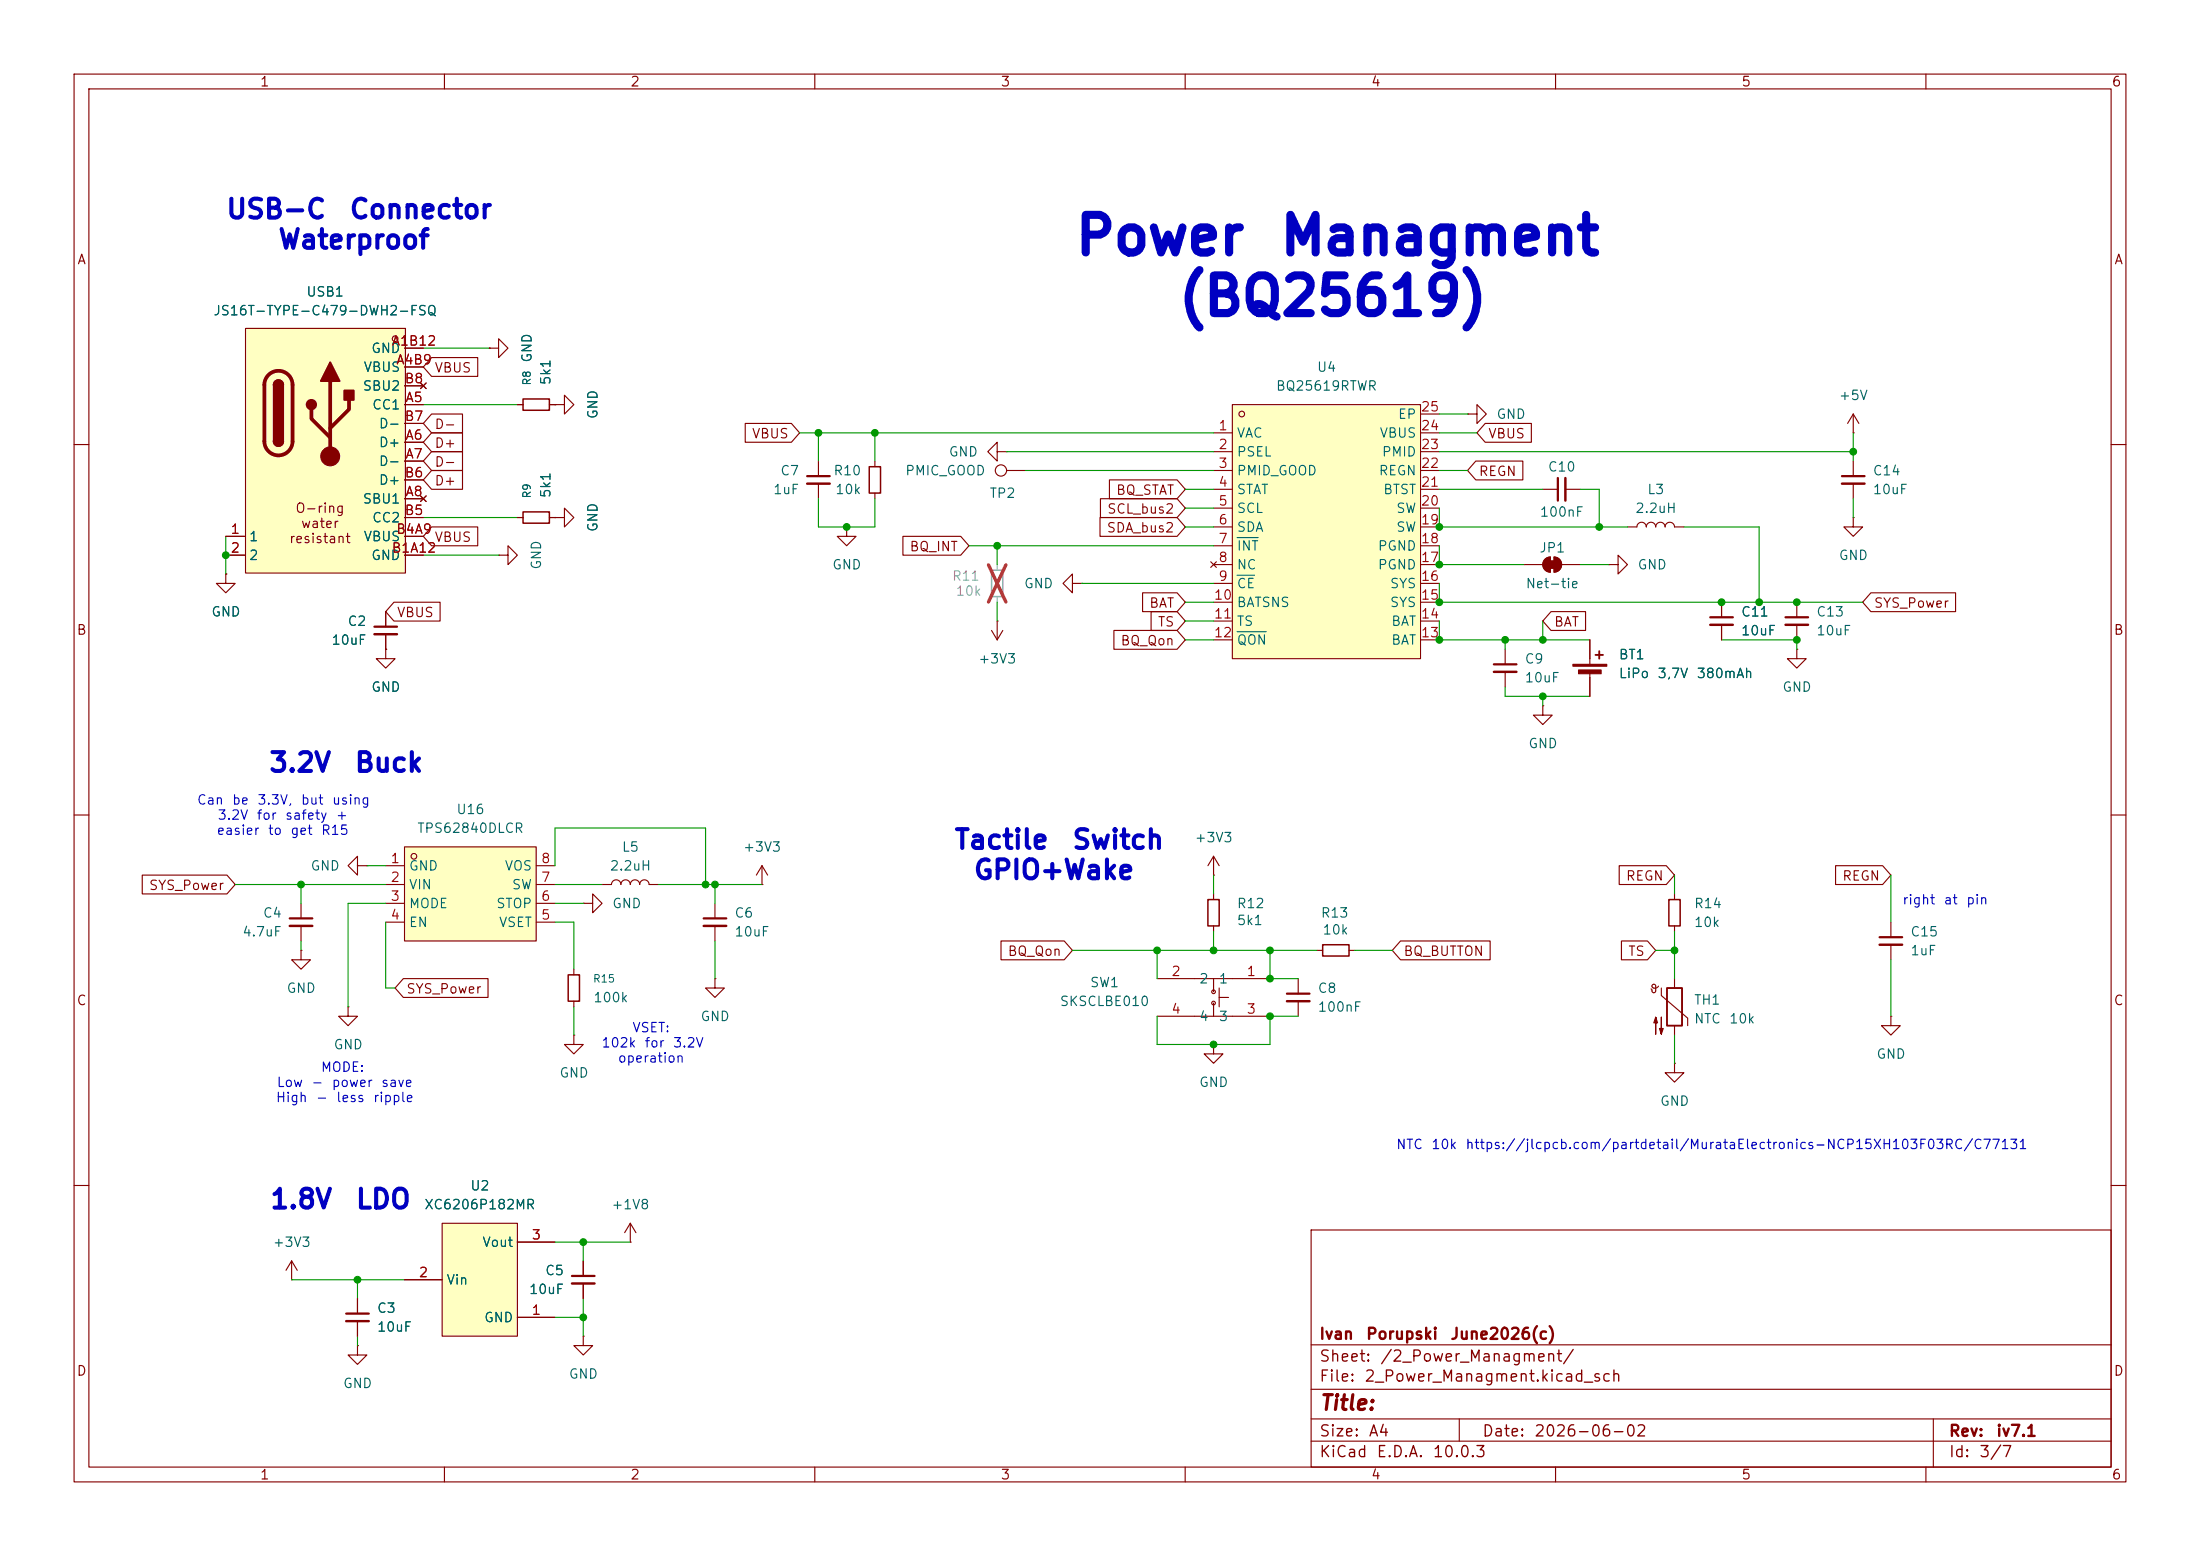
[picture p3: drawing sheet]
<svg xmlns="http://www.w3.org/2000/svg" width="297mm" height="210mm" viewBox="0 0 297 210" stroke-linecap="round" stroke-linejoin="round" font-family="sans-serif">
<g fill="none" stroke="#840000" stroke-width=".15">
<path d="M10 10h277v190h-277zM12 12h273v186h-273zM60 10v2M110 10v2M160 10v2M210 10v2M260 10v2M10 60h2M285 60h2M133.9 85.1l.7 1.3M134.6 83.8h.1M134.6 83.8v2.6"/>
<path d="M135.4 85.1l-.8 1.3M10 110h2M163.8 118.1h.1M163.8 115.6l-.7 1.2M163.8 115.6l.8 1.2M163.8 115.6v2.5M285 110h2M175.3 132.1v2M175.3 135.1v2.1M177.8 128.3h.8M182.1 128.3h.8M163.8 141v1.2h-1.2l1.2 1.3 1.3-1.3h-1.3"/>
<path d="M163.8 141h.1M10 160h2M48.3 175.3v2M48.3 178.3v2M177 166h108v32h-108zM285 160h2M60 198v2M110 198v2M160 198v2M177 194.5h108M177 191.5h108M177 187.5h108"/>
<path d="M177 181.5h108M197 191.5v3M210 198v2M260 198v2M261 191.5v6.5"/>
</g>
<path d="M173.7 134.1h3.1M46.7 177.3h3.1" fill="none" stroke="#840000" stroke-width=".3"/>
<path d="M173.7 135.1h3.1M46.7 178.3h3.1" fill="none" stroke="#840000" stroke-width=".33"/>
<path d="M178.6 127.5h3.5v1.5h-3.5z" fill="none" stroke="#840000" stroke-width=".2"/>
<path d="M59.7 165.1h10.1v15.2h-10.1z" fill="#ffffc2"/>
<g fill="none" stroke="#840000" stroke-width=".15">
<path d="M114.3 71.1v1.3h-1.3l1.3 1.3 1.3-1.3h-1.3M114.3 71.1h.1M144.8 78.7v1.3l-1.3-1.3 1.3-1.2v1.2h1.2M146 78.7h.1M40.6 128.3v1.2h1.3l-1.3 1.3-1.2-1.3h1.2M40.6 128.3h.1M40.6 121.9v2.1M40.6 125v2M47 135.9v1.3h-1.3l1.3 1.2 1.3-1.2h-1.3M47 135.9h.1M77.5 139.7v1.3h-1.3l1.3 1.2 1.2-1.2h-1.2M77.5 139.7h.1"/>
<path d="M77.5 130.8v.8M77.5 135.1v.8M96.5 132.1v1.3h-1.3l1.3 1.2 1.3-1.2h-1.3M96.5 132.1h.1M163.8 120.7v.7M163.8 125v.7M39.4 172.7h.1M39.4 170.2l-.8 1.3M39.4 170.2l.7 1.3M39.4 170.2v2.5M54.6 172.7h5.1M59.7 165.1h10.1v15.2h-10.1z"/>
<path d="M69.8 177.8h5.1M69.8 167.6h5.1M78.7 170.2v2M78.7 173.2v2.1M85.1 167.6h.1M85.1 165.1l-.8 1.3M85.1 165.1l.8 1.3M85.1 165.1v2.5M48.3 181.6v1.3h1.2l-1.2 1.3-1.3-1.3h1.3M48.3 181.6h.1"/>
</g>
<path d="M39.1 124h3.1M77.2 172.2h3.1" fill="none" stroke="#840000" stroke-width=".3"/>
<path d="M39.1 125h3.1M77.2 173.2h3.1" fill="none" stroke="#840000" stroke-width=".33"/>
<path d="M76.7 131.6h1.5v3.5h-1.5zM163.1 121.4h1.5v3.6h-1.5z" fill="none" stroke="#840000" stroke-width=".2"/>
<path d="M133.9 77h1.5v3.5h-1.5z" fill="none" stroke="#a1a1a1" stroke-width=".2"/>
<path d="M134.6 76.2v.8M134.6 80.5v.8" fill="none" stroke="#a1a1a1" stroke-width=".15"/>
<path d="M133.4 76.2l2.4 5M135.8 76.2l-2.4 5" fill="none" stroke="#e12e31" stroke-width=".46"/>
<path d="M166.4 54.6h25.4v34.3h-25.4z" fill="#ffffc2"/>
<g fill="none" stroke="#840000" stroke-width=".15">
<path d="M163.8 58.4h2.6M166.4 54.6h25.4v34.3h-25.4zM191.8 58.4h2.5M191.8 55.9h2.5M118.1 62.2v.8M118.1 66.5v.8M134.6 61v1.2l-1.3-1.2 1.3-1.3v1.3h1.3M135.9 61h.1M135.9 63.5h2.5M163.4 75.8l.8 .8M163.8 61h2.6M163.8 63.5h2.6"/>
<path d="M163.8 66h2.6M163.8 68.6h2.6M163.8 71.1h2.6M163.8 73.7h2.6M163.8 78.7h2.6M163.8 76.2h2.6M164.2 75.8l-.8 .8M191.8 61h2.5M191.8 63.5h2.5M191.8 66h2.5M191.8 68.6h2.5M191.8 71.1h2.5"/>
<path d="M191.8 73.7h2.5M191.8 78.7h2.5M191.8 76.2h2.5M163.8 81.3h2.6M163.8 83.8h2.6M163.8 86.4h2.6M191.8 81.3h2.5M191.8 83.8h2.5M191.8 86.4h2.5"/>
<circle cx="167.6" cy="55.9" r=".38"/>
<circle cx="135.1" cy="63.5" r=".76"/>
</g>
<path d="M167 72.6h2.9M167 77.6h2.4M167 85.3h3.9" fill="none" stroke="#006464" stroke-width=".15"/>
<path d="M117.3 63h1.6v3.5h-1.6z" fill="none" stroke="#840000" stroke-width=".2"/>
<path d="M54.6 114.3h17.8v12.7h-17.8z" fill="#ffffc2"/>
<g fill="none" stroke="#840000" stroke-width=".15">
<path d="M198.1 55.9h1.3v1.3l1.3-1.3-1.3-1.3v1.3M198.1 55.9h.1M250.2 58.4h.1M250.2 55.9v2.5M250.2 55.9l-.8 1.3M250.2 55.9l.8 1.3M67.3 74.9h1.3v-1.2l1.2 1.2-1.2 1.3v-1.3M67.3 74.9h.1M69.8 69.9h.8M74.2 69.9h.7M74.9 69.9h1.3v-1.3l1.3 1.3-1.3 1.2v-1.2M74.9 69.9h.1"/>
<path d="M110.5 62.2v2.1M110.5 65.3v2M205.7 76.2h2.6M208.3 66h2M208.6 75.5l.3-.3h.4v2a1.02 1.02 0 0 1-.9-.6 1.02 1.02 0 0 1 .2-1.1zM209.8 75.2a1.02 1.02 0 0 1 1 1 1.02 1.02 0 0 1-1 1zM210.8 76.2h2.6M211.3 66h2.1M217.2 76.2h1.2v1.3l1.3-1.3-1.3-1.3v1.3M217.2 76.2h.1M219.7 71.1h1.3a.64 .64 0 0 1 .6-.6 .64 .64 0 0 1 .6 .6 .64 .64 0 0 1 .7-.6 .64 .64 0 0 1 .6 .6 .64 .64 0 0 1 .7-.6 .64 .64 0 0 1 .6 .6 .64 .64 0 0 1 .6-.6 .64 .64 0 0 1 .7 .6h1.2M250.2 69.9v1.2h-1.3l1.3 1.3 1.3-1.3h-1.3"/>
<path d="M250.2 69.9h.1M250.2 62.2v2.1M250.2 65.3v2M52.1 87.6v1.3h1.2l-1.2 1.3-1.3-1.3h1.3M52.1 87.6h.1M52.1 82.6v2M52.1 85.6v2M232.4 81.3v2M232.4 84.3v2.1M242.6 87.6v1.3h-1.3l1.3 1.3 1.2-1.3h-1.2M242.6 87.6h.1M242.6 81.3v2"/>
<path d="M242.6 84.3v2.1M48.3 116.8v-1.2l-1.3 1.2 1.3 1.3v-1.3h1.2M49.5 116.8h.1M52.1 116.8h2.5M52.1 119.4h2.5M54.6 114.3h17.8v12.7h-17.8zM72.4 116.8h2.5M72.4 119.4h2.5M81.3 119.4h1.2a.64 .64 0 0 1 .7-.7 .64 .64 0 0 1 .6 .7 .64 .64 0 0 1 .7-.7 .64 .64 0 0 1 .6 .7 .64 .64 0 0 1 .6-.7 .64 .64 0 0 1 .7 .7 .64 .64 0 0 1 .6-.7 .64 .64 0 0 1 .6 .7h1.3M102.9 119.4h.1M102.9 116.8l-.8 1.3M102.9 116.8l.7 1.3"/>
<path d="M102.9 116.8v2.6M52.1 121.9h2.5M52.1 124.5h2.5M72.4 121.9h2.5M72.4 124.5h2.5M78.7 121.9h1.3v-1.2l1.3 1.2-1.3 1.3v-1.3M78.7 121.9h.1M96.5 121.9v2.1M96.5 125v2M156.2 137.2h15.2M156.2 132.1h15.2M163.8 132.1v1.8"/>
<path d="M163.8 135.4v1.8M164.6 134.6h1.3M164.6 133.4v2.5M226.1 120.7v.7M226.1 125v.7M226.1 143.5v1.3h-1.3l1.3 1.3 1.2-1.3h-1.2M226.1 143.5h.1M78.7 180.3v1.3h-1.2l1.2 1.3 1.3-1.3h-1.3M78.7 180.3h.1"/>
<circle cx="55.9" cy="115.6" r=".38"/>
<circle cx="163.8" cy="135.4" r=".25"/>
<circle cx="163.8" cy="133.9" r=".25"/>
</g>
<path d="M109 64.3h3M210.3 64.5v3.1M248.7 64.3h3M50.5 84.6h3.1M230.9 83.3h3M241 83.3h3.1M95 124h3" fill="none" stroke="#840000" stroke-width=".3"/>
<path d="M109 65.3h3M211.3 64.5v3.1M248.7 65.3h3M50.5 85.6h3.1M230.9 84.3h3M241 84.3h3.1M95 125h3" fill="none" stroke="#840000" stroke-width=".33"/>
<path d="M70.6 69.1h3.6v1.5h-3.6zM225.3 121.4h1.5v3.6h-1.5z" fill="none" stroke="#840000" stroke-width=".2"/>
<g fill="#840000" stroke="#840000" stroke-width=".15">
<path d="M209 75.7h1.1v1h-1.1z"/>
<path d="M208.6 75.5l.3-.3h.4v2a1.02 1.02 0 0 1-.9-.6 1.02 1.02 0 0 1 .2-1.1z"/>
<path d="M209.8 75.2a1.02 1.02 0 0 1 1 1 1.02 1.02 0 0 1-1 1z"/>
</g>
<path d="M33.1 44.3h21.6v33h-21.6z" fill="#ffffc2"/>
<g fill="none" stroke="#840000" stroke-width=".15">
<path d="M33.1 44.3h21.6v33h-21.6zM54.6 47h2.5M54.6 49.5h2.5M54.6 54.6h2.5M54.6 59.7h2.5M54.6 57.2h2.5M54.6 52.1h2.5M56.8 51.7l.7 .8M57.5 51.7l-.7 .8M58.3 55.9h4.1v2.5h-4.1l-1.2-1.2zM58.3 48.3h6.2v2.5h-6.2l-1.2-1.3zM58.3 58.4h4.1v2.6h-4.1l-1.2-1.3z"/>
<path d="M66 47h1.3v-1.3l1.3 1.3-1.3 1.3v-1.3M66 47h.1M69.8 54.6h.8M74.2 54.6h.7M74.9 54.6h1.3v-1.3l1.3 1.3-1.3 1.3v-1.3M74.9 54.6h.1M100.6 57.1h6.2l1.1 1.3-1.1 1.3h-6.2zM200.5 57.1h6.2v2.6h-6.2l-1.1-1.3zM30.5 77.5v1.2h1.2l-1.2 1.3-1.3-1.3h1.3M30.5 77.5h.1M30.5 72.4h2.5M30.5 74.9h2.5"/>
<path d="M54.6 72.4h2.5M54.6 74.9h2.5M54.6 62.2h2.5M54.6 69.9h2.5M54.6 64.8h2.5M54.6 67.3h2.5M56.8 66.9l.7 .8M57.5 66.9l-.7 .8M58.3 71.1h6.2v2.6h-6.2l-1.2-1.3zM58.3 61h4.1v2.5h-4.1l-1.2-1.3zM58.3 63.5h4.1v2.5h-4.1l-1.2-1.2zM69.8 69.9h.8"/>
<path d="M74.2 69.9h.7M74.9 69.9h.1M121.9 72.4h7.8l1.1 1.3-1.1 1.2h-7.8zM148.5 69.8h10.4l1.1 1.3-1.1 1.3h-10.4zM148.6 67.3h10.3l1.1 1.3-1.1 1.3h-10.3zM149.8 64.8h9.1l1.1 1.2-1.1 1.3h-9.1zM199.2 62.2h6.4v2.6h-6.4l-1.1-1.3zM52.1 87.6h.1M52.1 82.6v2M52.1 85.6v2M53.2 81.3h6.2v2.5h-6.2l-1.1-1.2zM150.4 85.1h8.5l1.1 1.3-1.1 1.2h-8.5z"/>
<path d="M154.2 80h4.7l1.1 1.3-1.1 1.3h-4.7zM155.4 82.5h3.5l1.1 1.3-1.1 1.3h-3.5zM203.2 87.6v2.1M203.2 90.7v2M208.3 95.3v1.2h-1.3l1.3 1.3 1.2-1.3h-1.2M208.3 95.3h.1M209.4 82.5h4.7v2.6h-4.7l-1.1-1.3zM214.6 86.4v3.3M214.6 90.7v3.3M232.4 81.3v2M232.4 84.3v2.1M252.6 80h11.4v2.6h-11.4l-1.1-1.3z"/>
<path d="M19.2 118.1h11.4l1.1 1.3-1.1 1.3h-11.4zM218.6 116.8h6.3l1.2 1.3-1.2 1.3h-6.3zM247.8 116.8h6.4l1.1 1.3-1.1 1.3h-6.4zM54.5 132.1h11.4v2.5h-11.4l-1.2-1.2zM135.1 127h8.6l1.1 1.3-1.1 1.2h-8.6zM189.1 127h12.1v2.5h-12.1l-1.1-1.2zM218.9 127h3.5l1.1 1.3-1.1 1.2h-3.5zM223.9 133.1a.44 .44 0 0 1-.5 .3 .44 .44 0 0 1-.4-.4l.2-.2 .3 .2v.9l-.2 .1-.2-.1-.2-.4M224.3 133.4v1l3.5 3v1M226.1 132.1v1.3M226.1 138.4v1.3M255.3 137.2v1.2h-1.3l1.3 1.3 1.2-1.3h-1.2"/>
<path d="M255.3 137.2h.1M255.3 124.5v2M255.3 127.5v2M48.3 175.3v2M48.3 178.3v2M54.6 172.7h5.1M69.8 177.8h5.1M69.8 167.6h5.1M78.7 170.2v2M78.7 173.2v2.1"/>
<circle cx="53.3" cy="45.7" r=".38"/>
</g>
<path d="M36.2 50.6a1.9 1.9 0 0 1 2.1-.4 1.9 1.9 0 0 1 1.2 1.7v7.7a1.91 1.91 0 0 1-1.9 1.9 1.91 1.91 0 0 1-1.9-1.9v-7.7a1.9 1.9 0 0 1 .5-1.3zM42 55.2v1.3l2.6 2.6M44.6 51.4v10.2M47.1 54v1.2l-2.5 2.6" fill="none" stroke="#840000" stroke-width=".51"/>
<path d="M37 51.9a.64 .64 0 0 1 .6-.6 .64 .64 0 0 1 .6 .6M37 59.6a.64 .64 0 0 0 .6 .6 .64 .64 0 0 0 .6-.6M215.4 88.4h1M215.9 87.9v1M225 133.4h2.1v5h-2.1z" fill="none" stroke="#840000" stroke-width=".25"/>
<g fill="#840000" stroke="#840000" stroke-width=".25">
<path d="M37.1 51.5a.64 .64 0 0 1 .7-.1 .64 .64 0 0 1 .4 .5h-1.2z"/>
<path d="M37 59.6h1.2a.64 .64 0 0 1-.6 .6 .64 .64 0 0 1-.6-.6z"/>
<path d="M37 51.9h1.2v7.7h-1.2z"/>
<path d="M46.5 52.7h1.3v1.3h-1.3z"/>
<path d="M44.6 48.9l1.2 2.5h-2.5z"/>
<circle cx="42" cy="54.6" r=".63"/>
</g>
<g fill="#840000" stroke="#840000" stroke-width=".15">
<path d="M223.5 137.3l.3 .7h-.5l.2-.7v2.3z"/>
<path d="M224.3 137.3v2.3l-.3-.8h.5l-.2 .8z"/>
<path d="M212.3 89.7h4.6v.2h-4.6z"/>
<path d="M213.1 90.4h3.1v.5h-3.1z"/>
<circle cx="44.6" cy="61.6" r="1.27"/>
</g>
<path d="M70.6 53.8h3.6v1.6h-3.6z" fill="none" stroke="#840000" stroke-width=".2"/>
<path d="M201.7 89.7h3M253.7 126.5h3.1" fill="none" stroke="#840000" stroke-width=".3"/>
<path d="M201.7 90.7h3M253.7 127.5h3.1" fill="none" stroke="#840000" stroke-width=".33"/>
<g fill="none" stroke="#009600" stroke-width=".15">
<path d="M57.1 54.6h12.7M57.1 47h8.9M107.9 58.4h55.9M110.5 58.4v3.8M118.1 58.4v3.8M194.3 58.4h5.1M194.3 55.9h3.8M250.2 58.4v3.8M30.5 72.4v5.1M57.1 69.9h12.7M57.1 74.9h10.2M110.5 67.3v3.8h7.6v-3.8"/>
<path d="M130.8 73.7h33M134.6 73.7v2.5M135.9 61h27.9M138.4 63.5h25.4M146 78.7h17.8M160 71.1h3.8M160 66h3.8M160 68.6h3.8M194.3 78.7v2.6h57.2M194.3 68.6v2.5h25.4M194.3 73.7v2.5h11.4M194.3 66h14"/>
<path d="M194.3 63.5h3.8M194.3 61h55.9M213.4 66h2.5v5.1M213.4 76.2h3.8M227.3 71.1h10.2v10.2M250.2 67.3v2.6M134.6 81.3v2.5M160 86.4h3.8M160 81.3h3.8M160 83.8h3.8M194.3 83.8v2.6h20.3M203.2 86.4v1.2"/>
<path d="M203.2 92.7v1.3h11.4M208.3 83.8v2.6M208.3 94v1.3M232.4 86.4h10.2v1.2M31.7 119.4h20.4M40.6 119.4v2.5M49.5 116.8h2.6M74.9 119.4h6.4M74.9 116.8v-5h20.3v7.6M88.9 119.4h14M96.5 119.4v2.5M163.8 118.1v2.6"/>
<path d="M226.1 118.1v2.6M255.3 118.1v6.4M40.6 127v1.3M52.1 121.9h-5.1v14M52.1 124.5v8.9h1.2M74.9 124.5h2.6v6.3M74.9 121.9h3.8M77.5 135.9v3.8M96.5 127v5.1M144.8 128.3h33M156.2 137.2v3.8h15.2v-3.8h3.9M156.2 128.3v3.8"/>
<path d="M163.8 125.7v2.6M171.4 128.3v3.8h3.9M182.9 128.3h5.1M223.5 128.3h2.6M226.1 125.7v6.4M226.1 139.7v3.8M255.3 129.5v7.7M39.4 172.7h15.2M48.3 172.7v2.6M74.9 167.6h10.2M74.9 177.8h3.8M78.7 167.6v2.6"/>
<path d="M78.7 175.3v5M48.3 180.3v1.3"/>
</g>
<g fill="#009600" stroke="#009600" stroke-width=".14">
<circle cx="30.5" cy="74.9" r=".46"/>
<circle cx="194.3" cy="86.4" r=".46"/>
<circle cx="226.1" cy="128.3" r=".46"/>
<circle cx="110.5" cy="58.4" r=".46"/>
<circle cx="118.1" cy="58.4" r=".46"/>
<circle cx="134.6" cy="73.7" r=".46"/>
<circle cx="114.3" cy="71.1" r=".46"/>
<circle cx="78.7" cy="177.8" r=".46"/>
<circle cx="48.3" cy="172.7" r=".46"/>
<circle cx="78.7" cy="167.6" r=".46"/>
<circle cx="208.3" cy="94" r=".46"/>
<circle cx="163.8" cy="141" r=".46"/>
<circle cx="156.2" cy="128.3" r=".46"/>
<circle cx="171.4" cy="128.3" r=".46"/>
<circle cx="171.4" cy="132.1" r=".46"/>
<circle cx="163.8" cy="128.3" r=".46"/>
<circle cx="171.4" cy="137.2" r=".46"/>
<circle cx="194.3" cy="81.3" r=".46"/>
<circle cx="194.3" cy="76.2" r=".46"/>
<circle cx="232.4" cy="81.3" r=".46"/>
<circle cx="237.5" cy="81.3" r=".46"/>
<circle cx="203.2" cy="86.4" r=".46"/>
<circle cx="215.9" cy="71.1" r=".46"/>
<circle cx="208.3" cy="86.4" r=".46"/>
<circle cx="194.3" cy="71.1" r=".46"/>
<circle cx="250.2" cy="61" r=".46"/>
<circle cx="242.6" cy="81.3" r=".46"/>
<circle cx="242.6" cy="86.4" r=".46"/>
<circle cx="40.6" cy="119.4" r=".46"/>
<circle cx="96.5" cy="119.4" r=".46"/>
<circle cx="95.2" cy="119.4" r=".46"/>
</g>
<g font-size="5.1" fill="#0000c2">
<text x="144.9" y="35.6">Power</text>
<text x="172.5" y="35.6">Managment</text>
<text x="158.8" y="43.8">(BQ25619)</text>
</g>
<g font-size="2.5" fill="#0000c2">
<text x="30.4" y="30.1">USB-C</text>
<text x="37.4" y="34.2">Waterproof</text>
<text x="47" y="30.1">Connector</text>
<text x="36.2" y="104.8">3.2V</text>
<text x="47.7" y="104.8">Buck</text>
<text x="128.7" y="115.2">Tactile</text>
<text x="131.3" y="119.3">GPIO+Wake</text>
<text x="144.6" y="115.2">Switch</text>
<text x="36.3" y="163.7">1.8V</text>
<text x="47.9" y="163.7">LDO</text>
</g>
<text font-size="2" fill="#840000" x="178" y="190.8">Title:</text>
<g font-size="1.5" fill="#840000">
<text x="178" y="184.2">Sheet:</text>
<text x="178" y="181.2">Ivan</text>
<text x="184.3" y="181.2">Porupski</text>
<text x="186.2" y="184.2">/2_Power_Managment/</text>
<text x="195.7" y="181.2">June2026(c)</text>
<text x="178" y="186.9">File:</text>
<text x="184.1" y="186.9">2_Power_Managment.kicad_sch</text>
<text x="178" y="197.1">KiCad</text>
<text x="178" y="194.3">Size:</text>
<text x="184.7" y="194.3">A4</text>
<text x="185.7" y="197.1">E.D.A.</text>
<text x="193.3" y="197.1">10.0.3</text>
<text x="200" y="194.3">Date:</text>
<text x="207" y="194.3">2026-06-02</text>
<text x="263" y="194.3">Rev:</text>
<text x="263" y="197.1">Id:</text>
<text x="267.1" y="197.1">3/7</text>
<text x="269.4" y="194.3">iv7.1</text>
</g>
<g font-size="1.3" fill="#840000">
<text x="35" y="12">1</text>
<text x="85" y="12">2</text>
<text x="135" y="12">3</text>
<text x="185" y="12">4</text>
<text x="235" y="12">5</text>
<text x="285" y="12">6</text>
<text x="10.3" y="36">A</text>
<text x="285.3" y="36">A</text>
<text x="58.6" y="50.6">VBUS</text>
<text x="58.6" y="58.2">D-</text>
<text x="101.4" y="59.5">VBUS</text>
<text x="200.8" y="59.5">VBUS</text>
<text x="58.6" y="63.3">D-</text>
<text x="58.6" y="65.8">D+</text>
<text x="58.6" y="60.8">D+</text>
<text x="199.5" y="64.6">REGN</text>
<text x="39.8" y="69.5">O-ring</text>
<text x="40.5" y="71.6">water</text>
<text x="149.4" y="69.6">SCL_bus2</text>
<text x="150.6" y="67.1">BQ_STAT</text>
<text x="38.9" y="73.6">resistant</text>
<text x="58.6" y="73.5">VBUS</text>
<text x="122.7" y="74.7">BQ_INT</text>
<text x="149.3" y="72.2">SDA_bus2</text>
<text x="53.5" y="83.6">VBUS</text>
<text x="155.1" y="82.3">BAT</text>
<text x="252.9" y="82.3">SYS_Power</text>
<text x="10.3" y="86">B</text>
<text x="151.2" y="87.4">BQ_Qon</text>
<text x="156.2" y="84.9">TS</text>
<text x="209.7" y="84.9">BAT</text>
<text x="285.3" y="86">B</text>
<text x="219.4" y="119.2">REGN</text>
<text x="248.6" y="119.2">REGN</text>
<text x="20" y="120.4">SYS_Power</text>
<text x="136" y="129.3">BQ_Qon</text>
<text x="189.4" y="129.3">BQ_BUTTON</text>
<text x="219.7" y="129.3">TS</text>
<text x="10.3" y="136">C</text>
<text x="54.8" y="134.4">SYS_Power</text>
<text x="285.3" y="136">C</text>
<text x="10.3" y="186">D</text>
<text x="285.3" y="186">D</text>
<text x="35" y="200">1</text>
<text x="85" y="200">2</text>
<text x="135" y="200">3</text>
<text x="185" y="200">4</text>
<text x="235" y="200">5</text>
<text x="285" y="200">6</text>
</g>
<g font-size="1.3" fill="#006464">
<text x="41.3" y="40.3">USB1</text>
<text x="28.7" y="42.9">JS16T-TYPE-C479-DWH2-FSQ</text>
<text x="50" y="48">GND</text>
<text x="48.9" y="53">SBU2</text>
<text x="49" y="50.5">VBUS</text>
<text x="72.1" y="49" transform="rotate(-90 72.1 49)">GND</text>
<text x="74.6" y="52.1" transform="rotate(-90 74.6 52.1)">5k1</text>
<text x="172.2" y="53">BQ25619RTWR</text>
<text x="177.7" y="50.5">U4</text>
<text x="50.1" y="55.6">CC1</text>
<text x="51.1" y="58.1">D-</text>
<text x="81" y="56.6" transform="rotate(-90 81 56.6)">GND</text>
<text x="166.9" y="59.4">VAC</text>
<text x="186.2" y="59.4">VBUS</text>
<text x="188.6" y="56.9">EP</text>
<text x="201.9" y="56.9">GND</text>
<text x="248.2" y="54.3">+5V</text>
<text x="51.1" y="60.7">D+</text>
<text x="51.1" y="63.2">D-</text>
<text x="51.1" y="65.7">D+</text>
<text x="105.3" y="64.5">C7</text>
<text x="112.4" y="64.5">R10</text>
<text x="122.1" y="64.5">PMIC_GOOD</text>
<text x="128" y="61.9">GND</text>
<text x="166.9" y="61.9">PSEL</text>
<text x="166.9" y="64.5">PMID_GOOD</text>
<text x="186" y="64.5">REGN</text>
<text x="186.5" y="61.9">PMID</text>
<text x="208.9" y="64">C10</text>
<text x="252.7" y="64.5">C14</text>
<text x="48.9" y="68.3">SBU1</text>
<text x="50.1" y="70.8">CC2</text>
<text x="74.6" y="67.3" transform="rotate(-90 74.6 67.3)">5k1</text>
<text x="81" y="71.9" transform="rotate(-90 81 71.9)">GND</text>
<text x="104.3" y="67">1uF</text>
<text x="112.7" y="67">10k</text>
<text x="133.5" y="67.5">TP2</text>
<text x="166.9" y="67">STAT</text>
<text x="166.9" y="69.6">SCL</text>
<text x="186.6" y="67">BTST</text>
<text x="188.4" y="69.6">SW</text>
<text x="207.8" y="70.1">100nF</text>
<text x="220.7" y="69.6">2.2uH</text>
<text x="222.3" y="67">L3</text>
<text x="252.7" y="67">10uF</text>
<text x="33.5" y="73.4">1</text>
<text x="33.5" y="75.9">2</text>
<text x="49" y="73.4">VBUS</text>
<text x="50" y="75.9">GND</text>
<text x="73.4" y="77" transform="rotate(-90 73.4 77)">GND</text>
<text x="112.3" y="77.2">GND</text>
<text x="166.9" y="72.1">SDA</text>
<text x="166.9" y="74.6">INT</text>
<text x="166.9" y="77.2">NC</text>
<text x="185.9" y="77.2">PGND</text>
<text x="185.9" y="74.6">PGND</text>
<text x="188.4" y="72.1">SW</text>
<text x="207.7" y="74.9">JP1</text>
<text x="221" y="77.2">GND</text>
<text x="248.2" y="75.9">GND</text>
<text x="28.4" y="83.5">GND</text>
<text x="138.2" y="79.7">GND</text>
<text x="166.9" y="79.7">CE</text>
<text x="166.9" y="82.3">BATSNS</text>
<text x="187.6" y="82.3">SYS</text>
<text x="187.6" y="79.7">SYS</text>
<text x="205.9" y="79.7">Net-tie</text>
<text x="235" y="83.5">C11</text>
<text x="245.1" y="83.5">C13</text>
<text x="44.7" y="87.3">10uF</text>
<text x="46.8" y="84.8">C2</text>
<text x="132" y="89.9">+3V3</text>
<text x="166.9" y="84.8">TS</text>
<text x="166.9" y="87.3">QON</text>
<text x="187.7" y="87.3">BAT</text>
<text x="187.7" y="84.8">BAT</text>
<text x="205.7" y="89.9">C9</text>
<text x="218.4" y="89.3">BT1</text>
<text x="235" y="86.1">10uF</text>
<text x="245.1" y="86.1">10uF</text>
<text x="50" y="93.7">GND</text>
<text x="205.7" y="92.4">10uF</text>
<text x="218.4" y="91.8">LiPo</text>
<text x="223.7" y="91.8">3,7V</text>
<text x="229" y="91.8">380mAh</text>
<text x="240.5" y="93.7">GND</text>
<text x="206.2" y="101.3">GND</text>
<text x="56.2" y="112.7">TPS62840DLCR</text>
<text x="61.5" y="110.2">U16</text>
<text x="41.8" y="117.8">GND</text>
<text x="55.1" y="117.8">GND</text>
<text x="68.1" y="117.8">VOS</text>
<text x="82.2" y="117.8">2.2uH</text>
<text x="83.9" y="115.3">L5</text>
<text x="100.2" y="115.3">+3V3</text>
<text x="161.2" y="114">+3V3</text>
<text x="35.4" y="124.2">C4</text>
<text x="55.1" y="120.4">VIN</text>
<text x="55.1" y="122.9">MODE</text>
<text x="55.1" y="125.4">EN</text>
<text x="66.9" y="122.9">STOP</text>
<text x="67.3" y="125.4">VSET</text>
<text x="69" y="120.4">SW</text>
<text x="82.6" y="122.9">GND</text>
<text x="99.1" y="124.2">C6</text>
<text x="166.9" y="122.9">R12</text>
<text x="166.9" y="125.2">5k1</text>
<text x="178.2" y="124.2">R13</text>
<text x="228.6" y="125.4">10k</text>
<text x="228.6" y="122.9">R14</text>
<text x="32.6" y="126.7">4.7uF</text>
<text x="99.1" y="126.7">10uF</text>
<text x="178.5" y="126.4">10k</text>
<text x="257.8" y="129.2">1uF</text>
<text x="257.8" y="126.7">C15</text>
<text x="38.6" y="134.3">GND</text>
<text x="80" y="135.6">100k</text>
<text x="143" y="136.1">SKSCLBE010</text>
<text x="147.1" y="133.6">SW1</text>
<text x="161.8" y="133.1">2</text>
<text x="164.4" y="133.1">1</text>
<text x="177.8" y="134.3">C8</text>
<text x="177.8" y="136.9">100nF</text>
<text x="228.6" y="135.9">TH1</text>
<text x="45" y="141.9">GND</text>
<text x="94.5" y="138.1">GND</text>
<text x="161.8" y="138.1">4</text>
<text x="164.4" y="138.1">3</text>
<text x="228.6" y="138.4">NTC</text>
<text x="233.3" y="138.4">10k</text>
<text x="253.2" y="143.2">GND</text>
<text x="75.4" y="145.8">GND</text>
<text x="161.8" y="147">GND</text>
<text x="224" y="149.6">GND</text>
<text x="63.4" y="161">U2</text>
<text x="57.2" y="163.5">XC6206P182MR</text>
<text x="82.4" y="163.5">+1V8</text>
<text x="36.7" y="168.6">+3V3</text>
<text x="60.2" y="173.7">Vin</text>
<text x="65" y="168.6">Vout</text>
<text x="73.5" y="172.4">C5</text>
<text x="50.8" y="177.5">C3</text>
<text x="65.3" y="178.8">GND</text>
<text x="71.3" y="175">10uF</text>
<text x="50.8" y="180">10uF</text>
<text x="46.2" y="187.7">GND</text>
<text x="76.7" y="186.4">GND</text>
</g>
<g font-size="1.3" fill="#a90000">
<text x="52.8" y="47">A1B12</text>
<text x="53.4" y="49.5">A4B9</text>
<text x="54.5" y="52">B8</text>
<text x="54.5" y="57.1">B7</text>
<text x="54.6" y="54.6">A5</text>
<text x="54.6" y="59.7">A6</text>
<text x="164.4" y="58.4">1</text>
<text x="191.7" y="58.4">24</text>
<text x="191.7" y="55.9">25</text>
<text x="54.5" y="64.7">B6</text>
<text x="54.6" y="62.2">A7</text>
<text x="164.4" y="60.9">2</text>
<text x="164.4" y="63.5">3</text>
<text x="191.7" y="63.5">22</text>
<text x="191.7" y="60.9">23</text>
<text x="54.5" y="69.8">B5</text>
<text x="54.6" y="67.3">A8</text>
<text x="164.4" y="66">4</text>
<text x="164.4" y="68.6">5</text>
<text x="164.4" y="71.1">6</text>
<text x="191.7" y="71.1">19</text>
<text x="191.7" y="68.6">20</text>
<text x="191.7" y="66">21</text>
<text x="31" y="72.4">1</text>
<text x="31" y="74.9">2</text>
<text x="52.8" y="74.9">B1A12</text>
<text x="53.4" y="72.4">B4A9</text>
<text x="164.4" y="73.6">7</text>
<text x="164.4" y="76.2">8</text>
<text x="191.7" y="76.2">17</text>
<text x="191.7" y="73.6">18</text>
<text x="163.8" y="81.3">10</text>
<text x="163.8" y="83.8">11</text>
<text x="164.4" y="78.7">9</text>
<text x="191.7" y="83.8">14</text>
<text x="191.7" y="81.3">15</text>
<text x="191.7" y="78.7">16</text>
<text x="163.8" y="86.3">12</text>
<text x="191.7" y="86.3">13</text>
<text x="52.6" y="116.8">1</text>
<text x="52.6" y="119.4">2</text>
<text x="73" y="119.4">7</text>
<text x="73" y="116.8">8</text>
<text x="52.6" y="121.9">3</text>
<text x="52.6" y="124.4">4</text>
<text x="73" y="124.4">5</text>
<text x="73" y="121.9">6</text>
<text x="158" y="132.1">2</text>
<text x="158" y="137.1">4</text>
<text x="168.2" y="132.1">1</text>
<text x="168.2" y="137.1">3</text>
<text x="71.7" y="167.6">3</text>
<text x="56.4" y="172.7">2</text>
<text x="71.7" y="177.8">1</text>
</g>
<g font-size="1.3" fill="#989898">
<text x="128.4" y="78.7">R11</text>
<text x="128.9" y="80.7">10k</text>
</g>
<g font-size="1.3" fill="#0000c2">
<text x="26.5" y="108.9">Can</text>
<text x="29.2" y="113">easier</text>
<text x="29.3" y="111">3.2V</text>
<text x="31.2" y="108.9">be</text>
<text x="34.6" y="111">for</text>
<text x="34.6" y="108.9">3.3V,</text>
<text x="36.1" y="113">to</text>
<text x="38.4" y="111">safety</text>
<text x="39.1" y="113">get</text>
<text x="40.5" y="108.9">but</text>
<text x="43.3" y="113">R15</text>
<text x="44.7" y="108.9">using</text>
<text x="45.2" y="111">+</text>
<text x="256.7" y="122.4">right</text>
<text x="262.3" y="122.4">at</text>
<text x="265.3" y="122.4">pin</text>
<text x="81.1" y="141.7">102k</text>
<text x="83.3" y="143.7">operation</text>
<text x="85.3" y="139.6">VSET:</text>
<text x="86.9" y="141.7">for</text>
<text x="90.8" y="141.7">3.2V</text>
<text x="37.1" y="149.1">High</text>
<text x="37.3" y="147">Low</text>
<text x="41.9" y="147">-</text>
<text x="42.5" y="149.1">-</text>
<text x="43.2" y="145">MODE:</text>
<text x="44.7" y="147">power</text>
<text x="45.3" y="149.1">less</text>
<text x="50.3" y="149.1">ripple</text>
<text x="51.4" y="147">save</text>
<text x="188.4" y="155.4">NTC</text>
<text x="193.1" y="155.4">10k</text>
<text x="197.7" y="155.4">https://jlcpcb.com/partdetail/MurataElectronics-NCP15XH103F03RC/C77131</text>
</g>
<g font-size="1" fill="#006464">
<text x="71.9" y="52.1" transform="rotate(-90 71.9 52.1)">R8</text>
<text x="71.9" y="67.3" transform="rotate(-90 71.9 67.3)">R9</text>
<text x="80" y="132.9">R15</text>
</g>
</svg>
